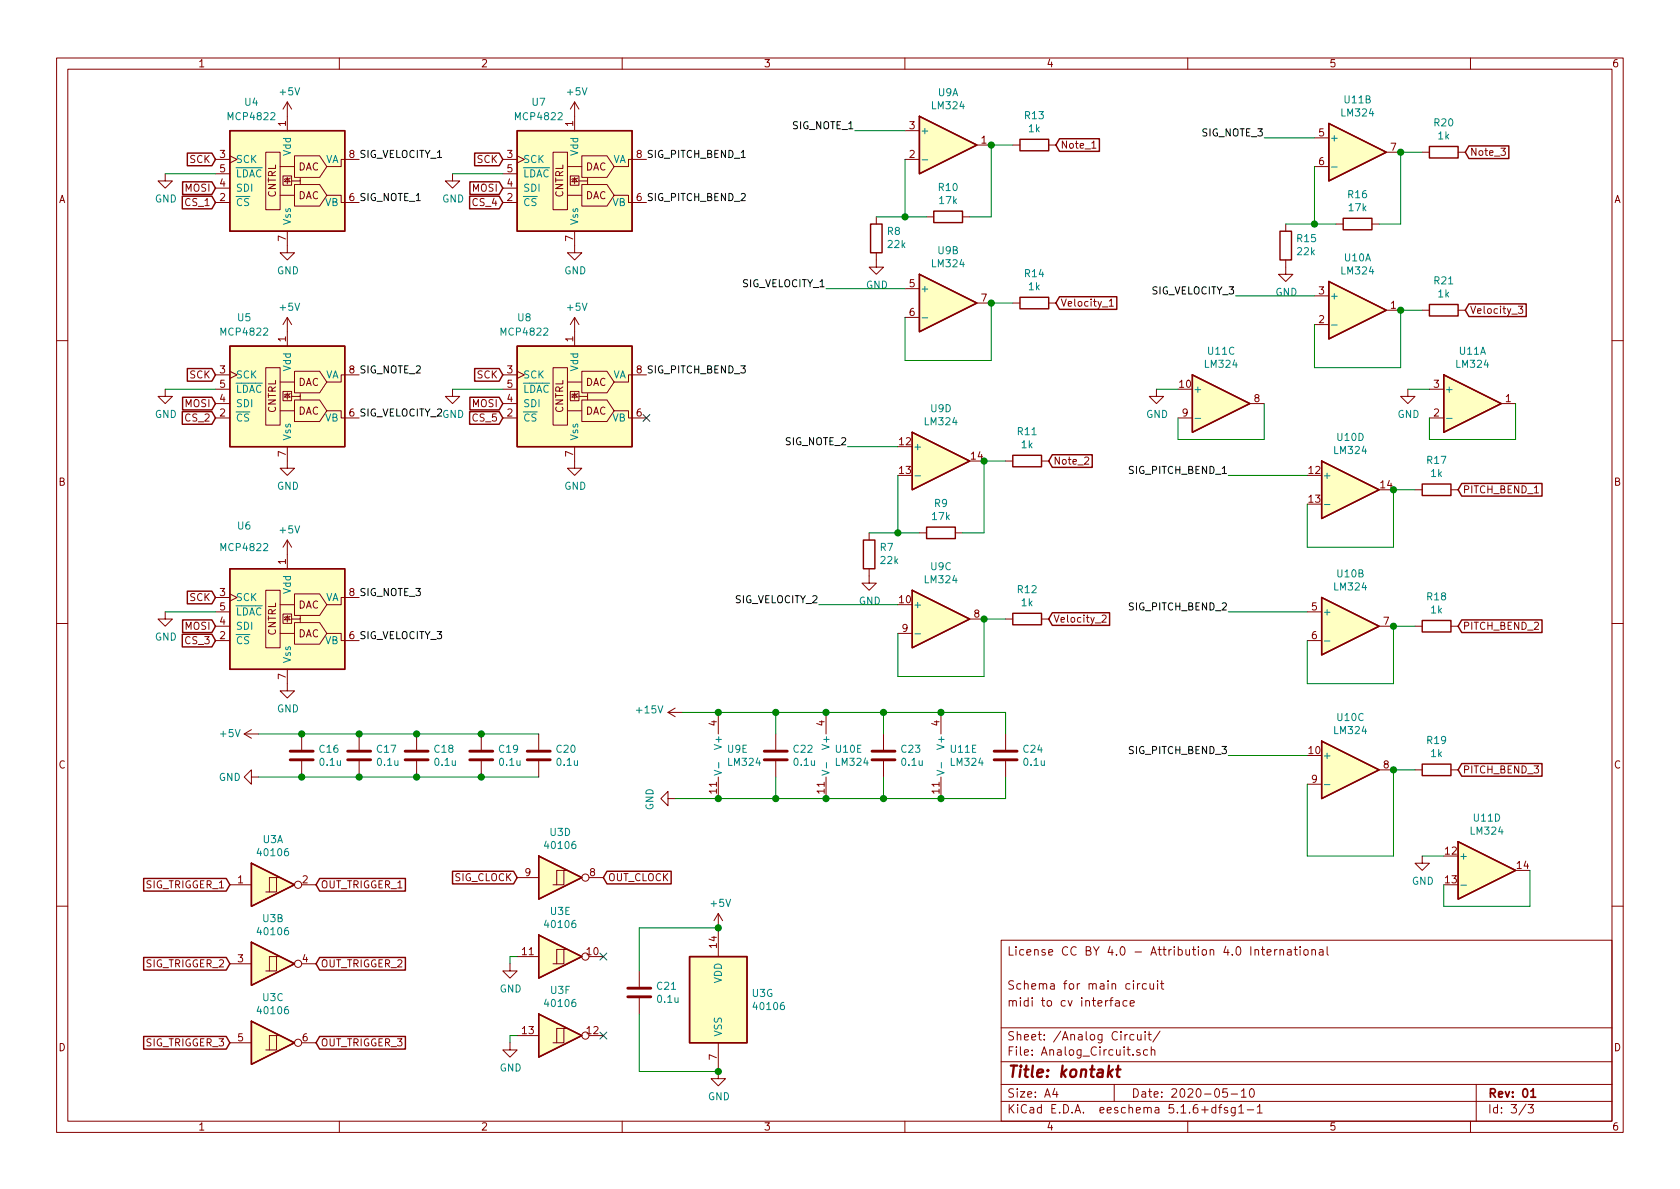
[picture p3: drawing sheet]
<svg xmlns="http://www.w3.org/2000/svg" width="297mm" height="210mm" viewBox="0 0 297 210" stroke-linecap="round" stroke-linejoin="round" font-family="sans-serif">
<g fill="none" stroke="#840000" stroke-width=".18">
<path d="M10 10.3h277v189.9h-277zM12 12.2h273v186.1h-273zM50.8 18l-.8 1.3M50.8 18v5.1M50.8 18l.8 1.3M60 10.3v1.9M101.6 18l-.8 1.3M101.6 18v5.1M101.6 18l.8 1.3M110 10.3v1.9M160 10.3v1.9M210 10.3v1.9"/>
<path d="M260 10.3v1.9M29.2 30.7v1.3h1.3l-1.3 1.3-1.3-1.3h1.3M38.1 35.8h2.5M38.1 28.2h2.5M38.1 33.3h2.5M38.1 30.7h2.5M40.6 27.6l1.3 .6-1.3 .6M47 26.9h2.5v10.2h-2.5zM49.5 29.5h2.6M49.5 34.5h2.6M50 31.1h1.6v1.7h-1.6zM50.8 31.6l.5 .5h-1z"/>
<path d="M50.8 31.4v1.1M51.3 31.5l-.1 .1h-.8l-.1 .1M52.1 32.6h4.4l1.3 1.9-1.3 1.9h-4.4zM52.1 27.6h4.4l1.3 1.9-1.3 1.9h-4.4zM53.1 31.5v.5h-1.5M53.1 31.9v.7M57.8 34.5h2.5v1.3h3.2M63.5 28.2h-3.2v1.3h-2.5M80 30.7v1.3h1.3l-1.3 1.3-1.3-1.3h1.3M88.9 35.8h2.5M88.9 28.2h2.5M88.9 33.3h2.5"/>
<path d="M88.9 30.7h2.5M91.4 27.6l1.3 .6-1.3 .6M97.8 26.9h2.5v10.2h-2.5zM100.3 29.5h2.6M100.3 34.5h2.6M100.8 31.1h1.6v1.7h-1.6zM101.6 31.6l.5 .5h-1zM101.6 31.4v1.1M102.1 31.5l-.1 .1h-.8l-.1 .1M102.9 32.6h4.4l1.3 1.9-1.3 1.9h-4.4zM102.9 27.6h4.4l1.3 1.9-1.3 1.9h-4.4zM103.9 31.5v.5h-1.5"/>
<path d="M103.9 31.9v.7M108.6 34.5h2.5v1.3h3.2M114.3 28.2h-3.2v1.3h-2.5M154.9 38.3v1.3M160 28.2h2.6M160 23.1h2.6M163.8 38.3h1.3M170.2 38.3h1.2M172.7 25.6h2.6M179.1 25.6h1.2M185.4 25.6h1.3M193 26.2h.8"/>
<path d="M227.3 39.6v1.3M232.4 24.4h2.5M232.4 29.5h2.5M236.2 39.6h1.3M242.6 39.6h1.2M245.1 26.9h2.5M251.5 26.9h1.2M257.8 26.9h1.3M265.4 26.2h.8l-.5 .5 .4 .1 .1 .4-.3 .3-.5-.1M50.8 40.9v3.8h1.3l-1.3 1.3-1.3-1.3h1.3M50.8 56.1v5.1M50.8 56.1l-.8 1.3"/>
<path d="M50.8 56.1l.8 1.3M101.6 40.9v3.8h1.3l-1.3 1.3-1.3-1.3h1.3M101.6 56.1v5.1M101.6 56.1l-.8 1.3M101.6 56.1l.8 1.3M154.9 44.7v2.5h1.3l-1.3 1.3-1.2-1.3h1.2M160 51h2.6M160 56.1h2.6M172.7 53.6h2.6M179.1 53.6h1.2M185.4 53.6h1.3M196.1 53.2l.4-.3v1.2"/>
<path d="M196.1 54.1h.7M227.3 46v2.5h1.3l-1.3 1.3-1.2-1.3h1.2M232.4 57.4h2.5M232.4 52.3h2.5M245.1 54.9h2.5M251.5 54.9h1.2M257.8 54.9h1.3M268.5 54.1h.7l-.4 .5 .4 .2v.5l-.2 .1-.5-.1M10 60.2h2M29.2 68.8v1.3h1.3l-1.3 1.3-1.3-1.3h1.3M38.1 71.4h2.5M38.1 73.9h2.5"/>
<path d="M38.1 68.8h2.5M38.1 66.3h2.5M40.6 65.7l1.3 .6-1.3 .6M47 65h2.5v10.2h-2.5zM49.5 72.6h2.6M49.5 67.6h2.6M50 69.2h1.6v1.7h-1.6zM50.8 79v3.8h1.3l-1.3 1.3-1.3-1.3h1.3M50.8 69.7l.5 .5h-1zM50.8 69.5v1.1M51.3 69.6l-.1 .1h-.8l-.1 .1M52.1 70.7h4.4l1.3 1.9-1.3 1.9h-4.4z"/>
<path d="M52.1 65.7h4.4l1.3 1.9-1.3 1.9h-4.4zM53.1 69.6v.5h-1.5M53.1 70v.7M57.8 72.6h2.5v1.3h3.2M63.5 66.3h-3.2v1.3h-2.5M80 68.8v1.3h1.3l-1.3 1.3-1.3-1.3h1.3M88.9 71.4h2.5M88.9 73.9h2.5M88.9 68.8h2.5M88.9 66.3h2.5M91.4 65.7l1.3 .6-1.3 .6M97.8 65h2.5v10.2h-2.5z"/>
<path d="M100.3 72.6h2.6M100.3 67.6h2.6M100.8 69.2h1.6v1.7h-1.6zM101.6 69.7l.5 .5h-1zM101.6 79v3.8h1.3l-1.3 1.3-1.3-1.3h1.3M101.6 69.5v1.1M102.1 69.6l-.1 .1h-.8l-.1 .1M102.9 70.7h4.4l1.3 1.9-1.3 1.9h-4.4zM102.9 65.7h4.4l1.3 1.9-1.3 1.9h-4.4zM103.9 69.6v.5h-1.5M103.9 70v.7M108.6 72.6h2.5v1.3h3.2"/>
<path d="M114.3 66.3h-3.2v1.3h-2.5M204.5 68.8v1.3h1.2l-1.2 1.3-1.3-1.3h1.3M208.3 73.9h2.5M221 71.4h2.5M248.9 68.8v1.3h1.3l-1.3 1.3-1.3-1.3h1.3M252.7 73.9h2.6M252.7 68.8h2.6M265.4 71.4h2.6M285 60.2h2M50.8 95.5v5.1M50.8 95.5l-.8 1.3M50.8 95.5l.8 1.3"/>
<path d="M153.7 94.2v1.3M162.6 94.2h1.2M168.9 94.2h1.3M177.8 81.5h1.3M184.1 81.5h1.3M191.8 80.9l.5-.1 .2 .4-.8 .9h.8M250.2 86.6h1.3M256.5 86.6h1.3M10 110.3h2M29.2 108.2v1.3h1.3l-1.3 1.2-1.3-1.2h1.3M38.1 110.7h2.5M38.1 108.2h2.5"/>
<path d="M38.1 113.3h2.5M38.1 105.7h2.5M40.6 105l1.3 .7-1.3 .6M47 104.4h2.5v10.1h-2.5zM49.5 112h2.6M49.5 106.9h2.6M50 108.6h1.6v1.6h-1.6zM50.8 118.4v3.8h1.3l-1.3 1.2-1.3-1.2h1.3M50.8 109.1l.5 .5h-1zM50.8 108.8v1.2M51.3 109l-.1 .1h-.8l-.1 .1M52.1 110.1h4.4l1.3 1.9-1.3 1.9h-4.4z"/>
<path d="M52.1 105h4.4l1.3 1.9-1.3 1.9h-4.4zM53.1 109v.5h-1.5M53.1 109.3v.8M57.8 112h2.5v1.3h3.2M63.5 105.7h-3.2v1.2h-2.5M153.7 100.6v2.5h1.2l-1.2 1.3-1.3-1.3h1.3M158.7 112h2.6M171.4 109.5h2.6M177.8 109.5h1.3M184.1 109.5h1.3M194.9 108.9l.5-.1 .2 .3-.1 .2-.7 .7h.8M231.1 108.2h2.6"/>
<path d="M231.1 113.3h2.6M243.8 110.7h2.6M250.2 110.7h1.3M256.5 110.7h1.3M285 110.3h2M43.2 129.8l1.2 .8M43.2 129.8h2.5M44.4 137.4v-1.3l-1.2 1.3 1.2 1.3v-1.3h1.3M44.4 129l-1.2 .8M53.3 129.8v2.8M53.3 134.6v2.8M63.5 129.8v2.8"/>
<path d="M63.5 134.6v2.8M73.7 129.8v2.8M73.7 134.6v2.8M85.1 129.8v2.8M85.1 134.6v2.8M95.2 129.8v2.8M95.2 134.6v2.8M118.1 126l1.3 .7M118.1 126h2.5M119.4 125.2l-1.3 .8M127 126v3.8M127 137.4v3.8"/>
<path d="M137.2 129.8v2.8M137.2 134.6v2.8M146 126v3.8M146 137.4v3.8M156.2 129.8v2.8M156.2 134.6v2.8M166.4 126v3.8M166.4 137.4v3.8M177.8 129.8v2.8M177.8 134.6v2.8M231.1 138.7h2.6M243.8 136.1h2.6"/>
<path d="M250.2 136.1h1.3M256.5 136.1h1.3M40.6 156.5h3.8M48.9 155.2h-1.3v2.5M49.5 155.2h-.6v2.5h-1.9M53.3 156.5h2.6M91.4 155.2h3.8M99.7 153.9h-1.3v2.6M100.3 153.9h-.6v2.6h-1.9M104.1 155.2h2.6M118.1 141.2v-1.3l-1.3 1.3 1.3 1.3v-1.3h1.3M251.5 151.4v1.2h1.2l-1.2 1.3-1.3-1.3h1.3"/>
<path d="M10 160.2h2M40.6 170.4h3.8M48.9 169.2h-1.3v2.5M49.5 169.2h-.6v2.5h-1.9M53.3 170.4h2.6M90.2 170.4v1.3h1.2l-1.2 1.3-1.3-1.3h1.3M91.4 169.2h3.8M99.7 167.9h-1.3v2.5M100.3 167.9h-.6v2.5h-1.9M104.1 169.2h2.6M113 171.7v2.8M113 176.5v2.8"/>
<path d="M127 161.5v7.7M127 161.5l-.8 1.3M127 161.5l.8 1.3M177 166.3h108v32h-108zM196.2 176.9h.6M196.8 176.4l-.3 .1-.1 .2v1.2M197.3 177h.5l.1 .9M197.9 177.3l-.5 .1-.2 .2 .2 .3 .5-.1M199.3 177l-.5-.1-.2 .3 .1 .6h.6M199.8 177.4l.8-.1-.1-.3-.4-.1-.3 .2 .1 .7h.6M201.1 173.9v1M201.5 173.9l-.4 .3"/>
<path d="M202.7 174l-.4-.1-.3 .3 .1 .6h.6M203.3 173.9v.8a.37 .37 0 0 0 .7 .1M204 173.9v1M204.7 173.4v.2M204.7 173.9v1M205.2 173.9h.6M205.4 173.4v1.3l.4 .2M223 167.9h.6M223.2 167.4v1.3l.4 .2M224 168.4l.7-.1v-.3l-.5-.1-.2 .2 .1 .7h.6M225.4 167.9v1M225.8 167.9l-.4 .3"/>
<path d="M226.3 168l.2-.1 .4 .1v.9M226.3 167.9v1M227.7 168h.5l.1 .9M228.3 168.3h-.5l-.2 .2 .2 .4 .5-.1M228.8 167.9h.6M229 167.4v1.3l.4 .2M229.9 167.4v.2M229.9 167.9v1M230.6 168l.2-.1 .4 .1v.8l-.2 .1-.4-.1zM232 168l.2-.1 .3 .1 .1 .9M232 167.9v1M233.3 168h.6v.9"/>
<path d="M233.9 168.3h-.4l-.3 .2 .3 .4 .4-.1M234.6 167.4v1.3l.3 .2M285 160.2h2M40.6 184.4h3.8M48.9 183.1h-1.3v2.6M49.5 183.1h-.6v2.6h-1.9M53.3 184.4h2.6M60 198.3v1.9M90.2 184.4v1.3h1.2l-1.2 1.2-1.3-1.2h1.3M91.4 183.1h3.8M99.7 181.9h-1.3v2.5M100.3 181.9h-.6v2.5h-1.9"/>
<path d="M104.1 183.1h2.6M110 198.3v1.9M127 184.4v6.3h1.3l-1.3 1.3-1.3-1.3h1.3M160 198.3v1.9M177 194.8h108M177 191.8h108M177 187.8h108M177 181.8h108M186.5 192.5l-.4 1h1M186.8 193v1M197 191.8v3M200.5 183l-.4-.1-.3 .3v.6l.3 .1 .4-.1"/>
<path d="M201.1 182.9l.1 .9 .3 .1 .3-.1M201.5 185.7a.37 .37 0 0 0-.5 .1v.2l.5 .2 .1 .1-.2 .3-.4-.1M201.8 182.9v1M202.5 182.4v.2M202.5 182.9v1M202.9 185.7l-.4-.1-.3 .3 .1 .6 .2 .1 .4-.1M203 182.9h.6M203.2 182.4v1.3l.4 .2M203.6 185.7a.37 .37 0 0 1 .6 .1v.8M203.6 185.1v1.5M205.1 182.3l-1.3 2M210 198.3v1.9"/>
<path d="M215 195.9l-.5-.1-.3 .3 .1 .6 .2 .1 .5-.1M215 195.3v1.5M215.5 195.8h.5M216 195.3l-.3 .2v1.3M217 192.5h-.7l-.1 .7 .2-.1 .5 .1 .1 .2v.5l-.2 .1-.6-.1M217 195.9l-.3-.1-.2 .2v.3l.5 .1v.3h-.5M217.7 193.5h1.1M218.4 195.8v1.2l-.3 .3h-.3M218.4 195.9l-.4-.1-.3 .3 .1 .6h.6M219 195.8l.5-.5v1.5M219 196.8h.9M219.5 193l.4-.5v1.5"/>
<path d="M219.5 194h.8M220.5 196.3h1.2M221.1 192.6l.2-.1a.8 .8 0 0 1 .5 .8 .8 .8 0 0 1-.5 .7 1 1 0 0 1-.2-1.4zM222.3 195.8l.4-.5v1.5M222.3 196.8h.9M260 198.3v1.9M261 191.8v6.5M269.8 195.2l-1.2 2M270.2 195.3h.9l-.5 .6 .4 .1v.7l-.2 .1-.6-.1"/>
<circle cx="52.7" cy="156.5" r=".63"/>
<circle cx="103.5" cy="155.2" r=".63"/>
<circle cx="52.7" cy="170.4" r=".63"/>
<circle cx="103.5" cy="169.2" r=".63"/>
<circle cx="52.7" cy="184.4" r=".63"/>
<circle cx="103.5" cy="183.1" r=".63"/>
</g>
<path d="M270.7 193l.4-.5v1.5M270.7 194h.8" fill="none" stroke="#840000" stroke-width=".3"/>
<path d="M196.8 189.1l-.9 .8M197.4 189.1h.7M197.7 188.4l-.2 1.8 .1 .1 .3 .1" fill="none" stroke="#840000" stroke-width=".41"/>
<g fill="none" stroke="#840000" stroke-width=".25">
<path d="M32.2 34.7h5.3l.6 1.1-.6 1.1h-5.3zM32.3 32.2h5.2l.6 1.1-.6 1.1h-5.2zM33.1 27.1h4.4l.6 1.1-.6 1.1h-4.4zM40.6 23.1h20.4v17.8h-20.4zM83 34.7h5.3l.6 1.1-.6 1.1h-5.3zM83.1 32.2h5.2l.6 1.1-.6 1.1h-5.2zM83.9 27.1h4.4l.6 1.1-.6 1.1h-4.4zM91.4 23.1h20.4v17.8h-20.4zM153.9 39.6h2.1v5.1h-2.1zM162.6 20.6l10.1 5-10.1 5.1zM165.1 37.3h5.1v2.1h-5.1zM180.3 24.6h5.1v2.1h-5.1z"/>
<path d="M187.3 24.5h7.1v2.3h-7.1l-.6-1.2zM234.9 21.8l10.2 5.1-10.2 5.1zM237.5 38.6h5.1v2h-5.1zM252.7 25.9h5.1v2h-5.1zM259.7 25.8h7.1v2.2h-7.1l-.6-1.1zM162.6 48.5l10.1 5.1-10.1 5.1zM180.3 52.6h5.1v2h-5.1zM187.3 52.5h10.2v2.2h-10.2l-.6-1.1zM226.3 40.9h2v5.1h-2zM234.9 49.8l10.2 5.1-10.2 5zM252.7 53.8h5.1v2.1h-5.1zM259.7 53.7h10.1v2.3h-10.1l-.6-1.1z"/>
<path d="M32.2 72.8h5.3l.6 1.1-.6 1.1h-5.3zM32.3 70.3h5.2l.6 1.1-.6 1.1h-5.2zM33.1 65.2h4.4l.6 1.1-.6 1.1h-4.4zM40.6 61.2h20.4v17.8h-20.4zM83 72.8h5.3l.6 1.1-.6 1.1h-5.3zM83.1 70.3h5.2l.6 1.1-.6 1.1h-5.2zM83.9 65.2h4.4l.6 1.1-.6 1.1h-4.4zM91.4 61.2h20.4v17.8h-20.4zM161.3 76.4l10.1 5.1-10.1 5.1zM210.8 66.3l10.2 5.1-10.2 5zM255.3 66.3l10.1 5.1-10.1 5zM152.7 95.5h2v5.1h-2z"/>
<path d="M163.8 93.2h5.1v2h-5.1zM179.1 80.5h5v2h-5zM186.1 80.4h7v2.2h-7l-.7-1.1zM233.7 81.5l10.1 5.1-10.1 5.1zM251.5 85.6h5v2h-5zM258.4 85.5h14.2v2.2h-14.2l-.6-1.1zM32.2 112.2h5.3l.6 1.1-.6 1.1h-5.3zM32.3 109.6h5.2l.6 1.1-.6 1.2h-5.2zM33.1 104.5h4.4l.6 1.2-.6 1.1h-4.4zM40.6 100.6h20.4v17.8h-20.4zM161.3 104.4l10.1 5.1-10.1 5zM179.1 108.5h5v2h-5z"/>
<path d="M186.1 108.4h10.1v2.2h-10.1l-.7-1.1zM233.7 105.7l10.1 5-10.1 5.1zM251.5 109.7h5v2.1h-5zM258.4 109.6h14.2v2.3h-14.2l-.6-1.2zM233.7 131.1l10.1 5-10.1 5.1zM251.5 135.1h5v2.1h-5zM258.4 135h14.2v2.3h-14.2l-.6-1.2zM25.4 155.3h14.6l.6 1.2-.6 1.1h-14.6zM44.4 152.6l7.7 3.9-7.7 3.8zM56.5 155.3h15.2v2.3h-15.2l-.6-1.1zM80 154.1h10.8l.6 1.1-.6 1.1h-10.8zM95.2 151.4l7.7 3.8-7.7 3.8z"/>
<path d="M107.3 154.1h11.4v2.2h-11.4l-.6-1.1zM257.8 148.8l10.2 5.1-10.2 5.1zM25.4 169.3h14.6l.6 1.1-.6 1.1h-14.6zM44.4 166.6l7.7 3.8-7.7 3.8zM56.5 169.3h15.2v2.2h-15.2l-.6-1.1zM95.2 165.3l7.7 3.9-7.7 3.8zM95.2 179.3l7.7 3.8-7.7 3.8zM121.9 169.2h10.2v15.2h-10.2zM25.4 183.3h14.6l.6 1.1-.6 1.1h-14.6zM44.4 180.6l7.7 3.8-7.7 3.8zM56.5 183.3h15.2v2.2h-15.2l-.6-1.1z"/>
</g>
<g fill="#ffffc2" stroke="#ffffc2" stroke-width=".18">
<path d="M161.3 104.4l10.1 5.1-10.1 5z"/>
<path d="M44.4 152.6l7.7 3.9-7.7 3.8z"/>
<path d="M44.4 166.6l7.7 3.8-7.7 3.8z"/>
<path d="M44.4 180.6l7.7 3.8-7.7 3.8z"/>
<path d="M255.3 66.3l10.1 5.1-10.1 5z"/>
<path d="M233.7 105.7l10.1 5-10.1 5.1z"/>
<path d="M95.2 151.4l7.7 3.8-7.7 3.8z"/>
<path d="M95.2 165.3l7.7 3.9-7.7 3.8z"/>
<path d="M95.2 179.3l7.7 3.8-7.7 3.8z"/>
<path d="M210.8 66.3l10.2 5.1-10.2 5z"/>
<path d="M234.9 21.8l10.2 5.1-10.2 5.1z"/>
<path d="M233.7 81.5l10.1 5.1-10.1 5.1z"/>
<path d="M234.9 49.8l10.2 5.1-10.2 5z"/>
<path d="M257.8 148.8l10.2 5.1-10.2 5.1z"/>
<path d="M161.3 76.4l10.1 5.1-10.1 5.1z"/>
<path d="M121.9 169.2h10.2v15.2h-10.2z"/>
<path d="M91.4 23.1h20.4v17.8h-20.4z"/>
<path d="M91.4 61.2h20.4v17.8h-20.4z"/>
<path d="M162.6 20.6l10.1 5-10.1 5.1z"/>
<path d="M162.6 48.5l10.1 5.1-10.1 5.1z"/>
<path d="M233.7 131.1l10.1 5-10.1 5.1z"/>
<path d="M40.6 23.1h20.4v17.8h-20.4z"/>
<path d="M40.6 61.2h20.4v17.8h-20.4z"/>
<path d="M40.6 100.6h20.4v17.8h-20.4z"/>
</g>
<g fill="none" stroke="#008484" stroke-width=".18">
<path d="M163 28.3h1M235.4 29.5h1M163 56.2h1M235.4 57.5h1M211.3 74h1M255.8 74h.9M161.8 84.1h1M234.2 89.2h1M161.8 112.1h1M234.2 113.4h1M126.3 136.2l1.3 .4-1.3 .5M127.1 134.8v1"/>
<path d="M145.3 136.2l1.3 .4-1.3 .5M146.1 134.8v1M165.7 136.2l1.2 .4-1.2 .5M166.4 134.8v1M234.2 138.8h1M258.3 156.5h1"/>
</g>
<g fill="none" stroke="#840000" stroke-width=".51">
<path d="M51.3 134.4h4.1M51.3 132.8h4.1M61.5 134.4h4M61.5 132.8h4M71.6 134.4h4.1M71.6 132.8h4.1M83.1 134.4h4M83.1 132.8h4M93.2 134.4h4.1M93.2 132.8h4.1M135.1 134.4h4.1M135.1 132.8h4.1"/>
<path d="M154.2 134.4h4M154.2 132.8h4M175.8 134.4h4M175.8 132.8h4M111 176.3h4.1M111 174.7h4.1"/>
</g>
<g fill="none" stroke="#008400" stroke-width=".18">
<path d="M29.2 30.7h8.9M80 30.7h8.9M151.1 23.1h8.9M154.9 38.3h8.9M160 28.2v10.1M179.1 25.6h-3.8v12.7h-3.9M223.5 24.4h8.9M227.3 39.6h8.9M232.4 29.5v10.1M251.5 26.9h-3.9v12.7h-3.8M146 51h14M179.1 53.6h-3.8v10.1h-15.3v-7.6"/>
<path d="M218.4 52.3h14M251.5 54.9h-3.9v10.1h-15.2v-7.6M29.2 68.8h8.9M80 68.8h8.9M149.9 79h8.8M204.5 68.8h3.8M223.5 71.4v6.3h-15.2v-3.8M248.9 68.8h3.8M268 71.4v6.3h-15.3v-3.8M153.7 94.2h8.9M158.7 84.1v10.1M177.8 81.5h-3.8v12.7h-3.8"/>
<path d="M217.2 84.1h13.9M250.2 86.6h-3.8v10.2h-15.3v-7.7M29.2 108.2h8.9M144.8 106.9h13.9M177.8 109.5h-3.8v10.1h-15.3v-7.6M217.2 108.2h13.9M250.2 110.7h-3.8v10.2h-15.3v-7.6M45.7 129.8h49.5M45.7 137.4h49.5M120.6 126h57.2v3.8M137.2 126v3.8M137.2 137.4v3.8"/>
<path d="M156.2 126v3.8M156.2 137.4v3.8M177.8 137.4v3.8h-58.4M217.2 133.6h13.9M250.2 136.1h-3.8v15.3h-15.3v-12.7M251.5 151.4h3.8M270.5 153.9v6.4h-15.2v-3.8M91.4 169.2h-1.2v1.2M113 179.3v10.2h14M127 164.1h-14v7.6M91.4 183.1h-1.2v1.3"/>
</g>
<path d="M131.1 27.9h.7" fill="none" stroke="#000" stroke-width=".18"/>
<g fill="#008400" stroke="#008400" stroke-width=".25">
<circle cx="85.1" cy="129.8" r=".51"/>
<circle cx="127" cy="164.1" r=".51"/>
<circle cx="174" cy="81.5" r=".51"/>
<circle cx="174" cy="109.5" r=".51"/>
<circle cx="63.5" cy="137.4" r=".51"/>
<circle cx="85.1" cy="137.4" r=".51"/>
<circle cx="63.5" cy="129.8" r=".51"/>
<circle cx="127" cy="189.5" r=".51"/>
<circle cx="73.7" cy="129.8" r=".51"/>
<circle cx="73.7" cy="137.4" r=".51"/>
<circle cx="160" cy="38.3" r=".51"/>
<circle cx="246.4" cy="86.6" r=".51"/>
<circle cx="175.3" cy="25.6" r=".51"/>
<circle cx="175.3" cy="53.6" r=".51"/>
<circle cx="53.3" cy="129.8" r=".51"/>
<circle cx="53.3" cy="137.4" r=".51"/>
<circle cx="127" cy="141.2" r=".51"/>
<circle cx="156.2" cy="126" r=".51"/>
<circle cx="146.1" cy="141.2" r=".51"/>
<circle cx="146.1" cy="126" r=".51"/>
<circle cx="137.2" cy="141.2" r=".51"/>
<circle cx="166.4" cy="141.2" r=".51"/>
<circle cx="166.4" cy="126" r=".51"/>
<circle cx="137.2" cy="126" r=".51"/>
<circle cx="127" cy="126" r=".51"/>
<circle cx="158.8" cy="94.2" r=".51"/>
<circle cx="232.4" cy="39.6" r=".51"/>
<circle cx="246.4" cy="110.7" r=".51"/>
<circle cx="247.7" cy="26.9" r=".51"/>
<circle cx="246.4" cy="136.1" r=".51"/>
<circle cx="247.7" cy="54.9" r=".51"/>
<circle cx="156.2" cy="141.2" r=".51"/>
</g>
<path d="M113.7 73.3l1.2 1.2M114.9 73.3l-1.2 1.2M106.1 168.5l1.2 1.3M107.3 168.5l-1.2 1.3M106.1 182.5l1.2 1.2M107.3 182.5l-1.2 1.2" fill="none" stroke="#000084" stroke-width=".18"/>
<text font-size="2.8" fill="#840000" x="178" y="190.5">Title: kontakt</text>
<g font-size="2.1" fill="#840000">
<text x="178" y="169">License CC BY 4.0 - Attribution 4.0 International</text>
<text x="178" y="178">midi to cv interface</text>
<text x="178" y="175">Schema for main circuit</text>
<text x="178" y="184">Sheet: /Analog Circuit/</text>
<text x="178" y="186.7">File: Analog_Circuit.sch</text>
<text x="178" y="196.9">KiCad E.D.A. eeschema 5.1.6+dfsg1-1</text>
<text x="178" y="194.1">Size: A4</text>
<text x="200" y="194.1">Date: 2020-05-10</text>
<text x="263" y="194.1">Rev: 01</text>
<text x="263" y="196.9">Id: 3/3</text>
</g>
<g font-size="1.8" fill="#840000">
<text x="35" y="11.9">1</text>
<text x="85" y="11.9">2</text>
<text x="135" y="11.9">3</text>
<text x="185" y="11.9">4</text>
<text x="235" y="11.9">5</text>
<text x="285" y="11.9">6</text>
<text x="50.5" y="22.3" transform="rotate(-90 50.5 22.3)">1</text>
<text x="101.3" y="22.3" transform="rotate(-90 101.3 22.3)">1</text>
<text x="160.8" y="22.9">3</text>
<text x="33.6" y="28.8">SCK</text>
<text x="38.9" y="27.9">3</text>
<text x="84.4" y="28.8">SCK</text>
<text x="89.7" y="27.9">3</text>
<text x="160.8" y="27.9">2</text>
<text x="173.5" y="25.4">1</text>
<text x="187.5" y="26.3">Note_1</text>
<text x="233.2" y="24.1">5</text>
<text x="233.2" y="29.2">6</text>
<text x="245.9" y="26.7">7</text>
<text x="259.9" y="27.6">Note_3</text>
<text x="10.4" y="35.9">A</text>
<text x="32.8" y="33.9">MOSI</text>
<text x="38.9" y="35.6">2</text>
<text x="38.9" y="33">4</text>
<text x="38.9" y="30.5">5</text>
<text x="48.8" y="35" transform="rotate(-90 48.8 35)">CNTRL</text>
<text x="52.7" y="35.2">DAC</text>
<text x="52.7" y="30.1">DAC</text>
<text x="83.6" y="33.9">MOSI</text>
<text x="89.7" y="35.6">2</text>
<text x="89.7" y="33">4</text>
<text x="89.7" y="30.5">5</text>
<text x="99.6" y="35" transform="rotate(-90 99.6 35)">CNTRL</text>
<text x="103.5" y="35.2">DAC</text>
<text x="103.5" y="30.1">DAC</text>
<text x="285.4" y="35.9">A</text>
<text x="32.9" y="36.4">CS_1</text>
<text x="83.7" y="36.4">CS_4</text>
<text x="50.5" y="42.6" transform="rotate(-90 50.5 42.6)">7</text>
<text x="101.3" y="42.6" transform="rotate(-90 101.3 42.6)">7</text>
<text x="160.8" y="50.8">5</text>
<text x="173.5" y="53.3">7</text>
<text x="233.2" y="52.1">3</text>
<text x="160.8" y="55.9">6</text>
<text x="187.5" y="54.2">Velocity_1</text>
<text x="233.2" y="57.1">2</text>
<text x="245.9" y="54.6">1</text>
<text x="259.9" y="55.5">Velocity_3</text>
<text x="50.5" y="60.4" transform="rotate(-90 50.5 60.4)">1</text>
<text x="101.3" y="60.4" transform="rotate(-90 101.3 60.4)">1</text>
<text x="33.6" y="66.9">SCK</text>
<text x="38.9" y="66">3</text>
<text x="38.9" y="71.1">4</text>
<text x="38.9" y="68.6">5</text>
<text x="52.7" y="68.2">DAC</text>
<text x="84.4" y="66.9">SCK</text>
<text x="89.7" y="66">3</text>
<text x="89.7" y="71.1">4</text>
<text x="89.7" y="68.6">5</text>
<text x="103.5" y="68.2">DAC</text>
<text x="208.6" y="68.6">10</text>
<text x="221.8" y="71.1">8</text>
<text x="253.5" y="68.6">3</text>
<text x="266.2" y="71.1">1</text>
<text x="32.8" y="72">MOSI</text>
<text x="32.9" y="74.5">CS_2</text>
<text x="38.9" y="73.7">2</text>
<text x="48.8" y="73.1" transform="rotate(-90 48.8 73.1)">CNTRL</text>
<text x="52.7" y="73.3">DAC</text>
<text x="83.6" y="72">MOSI</text>
<text x="83.7" y="74.5">CS_5</text>
<text x="89.7" y="73.7">2</text>
<text x="99.6" y="73.1" transform="rotate(-90 99.6 73.1)">CNTRL</text>
<text x="103.5" y="73.3">DAC</text>
<text x="112.5" y="73.7">6</text>
<text x="209.1" y="73.7">9</text>
<text x="253.5" y="73.7">2</text>
<text x="50.5" y="80.7" transform="rotate(-90 50.5 80.7)">7</text>
<text x="101.3" y="80.7" transform="rotate(-90 101.3 80.7)">7</text>
<text x="159.1" y="78.7">12</text>
<text x="159.1" y="83.8">13</text>
<text x="171.8" y="81.3">14</text>
<text x="186.2" y="82.2">Note_2</text>
<text x="231.4" y="83.8">12</text>
<text x="10.4" y="85.9">B</text>
<text x="231.4" y="88.9">13</text>
<text x="244.1" y="86.4">14</text>
<text x="258.6" y="87.2">PITCH_BEND_1</text>
<text x="285.4" y="85.9">B</text>
<text x="50.5" y="99.8" transform="rotate(-90 50.5 99.8)">1</text>
<text x="33.6" y="106.3">SCK</text>
<text x="38.9" y="105.4">3</text>
<text x="38.9" y="107.9">5</text>
<text x="52.7" y="107.6">DAC</text>
<text x="159.1" y="106.7">10</text>
<text x="231.9" y="107.9">5</text>
<text x="32.8" y="111.4">MOSI</text>
<text x="32.9" y="113.9">CS_3</text>
<text x="38.9" y="113">2</text>
<text x="38.9" y="110.5">4</text>
<text x="48.8" y="112.5" transform="rotate(-90 48.8 112.5)">CNTRL</text>
<text x="52.7" y="112.7">DAC</text>
<text x="159.5" y="111.8">9</text>
<text x="172.2" y="109.2">8</text>
<text x="186.2" y="110.1">Velocity_2</text>
<text x="231.9" y="113">6</text>
<text x="244.6" y="110.5">7</text>
<text x="258.6" y="111.4">PITCH_BEND_2</text>
<text x="50.5" y="120.1" transform="rotate(-90 50.5 120.1)">7</text>
<text x="126.7" y="128.4" transform="rotate(-90 126.7 128.4)">4</text>
<text x="145.8" y="128.4" transform="rotate(-90 145.8 128.4)">4</text>
<text x="166.1" y="128.4" transform="rotate(-90 166.1 128.4)">4</text>
<text x="10.4" y="135.9">C</text>
<text x="231.4" y="133.3">10</text>
<text x="244.6" y="135.9">8</text>
<text x="258.6" y="136.8">PITCH_BEND_3</text>
<text x="285.4" y="135.9">C</text>
<text x="126.7" y="140.3" transform="rotate(-90 126.7 140.3)">11</text>
<text x="145.8" y="140.3" transform="rotate(-90 145.8 140.3)">11</text>
<text x="166.1" y="140.3" transform="rotate(-90 166.1 140.3)">11</text>
<text x="231.9" y="138.4">9</text>
<text x="80.3" y="155.8">SIG_CLOCK</text>
<text x="92.9" y="154.9">9</text>
<text x="104.3" y="154.9">8</text>
<text x="107.5" y="155.8">OUT_CLOCK</text>
<text x="255.6" y="151.1">12</text>
<text x="268.3" y="153.7">14</text>
<text x="25.8" y="157.1">SIG_TRIGGER_1</text>
<text x="42.1" y="156.2">1</text>
<text x="53.5" y="156.2">2</text>
<text x="56.7" y="157.1">OUT_TRIGGER_1</text>
<text x="255.6" y="156.2">13</text>
<text x="126.7" y="167.6" transform="rotate(-90 126.7 167.6)">14</text>
<text x="25.8" y="171.1">SIG_TRIGGER_2</text>
<text x="42.1" y="170.2">3</text>
<text x="53.5" y="170.2">4</text>
<text x="56.7" y="171.1">OUT_TRIGGER_2</text>
<text x="92.4" y="168.9">11</text>
<text x="103.8" y="168.9">10</text>
<text x="10.4" y="185.9">D</text>
<text x="25.8" y="185">SIG_TRIGGER_3</text>
<text x="42.1" y="184.1">5</text>
<text x="53.5" y="184.1">6</text>
<text x="56.7" y="185">OUT_TRIGGER_3</text>
<text x="92.4" y="182.9">13</text>
<text x="103.8" y="182.9">12</text>
<text x="285.4" y="185.9">D</text>
<text x="126.7" y="187.4" transform="rotate(-90 126.7 187.4)">7</text>
<text x="35" y="199.9">1</text>
<text x="85" y="199.9">2</text>
<text x="135" y="199.9">3</text>
<text x="185" y="199.9">4</text>
<text x="235" y="199.9">5</text>
<text x="285" y="199.9">6</text>
</g>
<g font-size="1.8" fill="#008484">
<text x="49.6" y="16.9">+5V</text>
<text x="100.4" y="16.9">+5V</text>
<text x="165.9" y="17">U9A</text>
<text x="40.5" y="21.3">MCP4822</text>
<text x="43.3" y="18.7">U4</text>
<text x="91.3" y="21.3">MCP4822</text>
<text x="94.1" y="18.7">U7</text>
<text x="162.7" y="23.7">+</text>
<text x="164.9" y="19.3">LM324</text>
<text x="181.3" y="21.1">R13</text>
<text x="181.9" y="23.4">1k</text>
<text x="237.3" y="20.6">LM324</text>
<text x="237.8" y="18.3">U11B</text>
<text x="253.6" y="22.3">R20</text>
<text x="41.7" y="28.8">SCK</text>
<text x="51.4" y="27.5" transform="rotate(-90 51.4 27.5)">Vdd</text>
<text x="57.5" y="28.8">VA</text>
<text x="92.5" y="28.8">SCK</text>
<text x="102.2" y="27.5" transform="rotate(-90 102.2 27.5)">Vdd</text>
<text x="108.3" y="28.8">VA</text>
<text x="235.1" y="25">+</text>
<text x="254.3" y="24.7">1k</text>
<text x="27.4" y="35.8">GND</text>
<text x="41.7" y="33.9">SDI</text>
<text x="41.7" y="31.4">LDAC</text>
<text x="78.2" y="35.8">GND</text>
<text x="92.5" y="33.9">SDI</text>
<text x="92.5" y="31.4">LDAC</text>
<text x="166" y="33.8">R10</text>
<text x="238.4" y="35">R16</text>
<text x="41.7" y="36.4">CS</text>
<text x="51.4" y="39.9" transform="rotate(-90 51.4 39.9)">Vss</text>
<text x="57.5" y="36.4">VB</text>
<text x="92.5" y="36.4">CS</text>
<text x="102.2" y="39.9" transform="rotate(-90 102.2 39.9)">Vss</text>
<text x="108.3" y="36.4">VB</text>
<text x="156.9" y="41.5">R8</text>
<text x="166.2" y="36.1">17k</text>
<text x="238.6" y="37.4">17k</text>
<text x="157" y="43.9">22k</text>
<text x="164.9" y="47.3">LM324</text>
<text x="165.9" y="45">U9B</text>
<text x="229.4" y="42.8">R15</text>
<text x="229.4" y="45.1">22k</text>
<text x="237.8" y="46.2">U10A</text>
<text x="49" y="48.5">GND</text>
<text x="99.8" y="48.5">GND</text>
<text x="153.1" y="51">GND</text>
<text x="162.7" y="51.7">+</text>
<text x="181.3" y="49">R14</text>
<text x="181.9" y="51.3">1k</text>
<text x="225.5" y="52.3">GND</text>
<text x="235.1" y="53">+</text>
<text x="237.3" y="48.5">LM324</text>
<text x="253.6" y="50.3">R21</text>
<text x="254.3" y="52.6">1k</text>
<text x="39.2" y="59.4">MCP4822</text>
<text x="42.1" y="56.8">U5</text>
<text x="49.6" y="55">+5V</text>
<text x="88.8" y="59.4">MCP4822</text>
<text x="91.6" y="56.8">U8</text>
<text x="100.4" y="55">+5V</text>
<text x="51.4" y="65.6" transform="rotate(-90 51.4 65.6)">Vdd</text>
<text x="102.2" y="65.6" transform="rotate(-90 102.2 65.6)">Vdd</text>
<text x="213.2" y="65">LM324</text>
<text x="213.6" y="62.7">U11C</text>
<text x="257.6" y="65">LM324</text>
<text x="258.1" y="62.7">U11A</text>
<text x="41.7" y="66.9">SCK</text>
<text x="41.7" y="69.5">LDAC</text>
<text x="57.5" y="66.9">VA</text>
<text x="92.5" y="66.9">SCK</text>
<text x="92.5" y="69.5">LDAC</text>
<text x="108.3" y="66.9">VA</text>
<text x="210.9" y="69.5">+</text>
<text x="255.4" y="69.5">+</text>
<text x="27.4" y="73.9">GND</text>
<text x="41.7" y="74.5">CS</text>
<text x="41.7" y="72">SDI</text>
<text x="51.4" y="78" transform="rotate(-90 51.4 78)">Vss</text>
<text x="57.5" y="74.5">VB</text>
<text x="92.5" y="74.5">CS</text>
<text x="92.5" y="72">SDI</text>
<text x="102.2" y="78" transform="rotate(-90 102.2 78)">Vss</text>
<text x="108.3" y="74.5">VB</text>
<text x="163.6" y="75.2">LM324</text>
<text x="164.6" y="72.9">U9D</text>
<text x="180" y="77">R11</text>
<text x="202.6" y="73.9">GND</text>
<text x="236.5" y="78">U10D</text>
<text x="247.1" y="73.9">GND</text>
<text x="161.4" y="79.6">+</text>
<text x="180.6" y="79.3">1k</text>
<text x="236" y="80.3">LM324</text>
<text x="252.4" y="82">R17</text>
<text x="49" y="86.6">GND</text>
<text x="99.8" y="86.6">GND</text>
<text x="165.3" y="89.7">R9</text>
<text x="233.8" y="84.7">+</text>
<text x="253" y="84.3">1k</text>
<text x="42.1" y="93.6">U6</text>
<text x="49.6" y="94.3">+5V</text>
<text x="164.9" y="92">17k</text>
<text x="39.2" y="97.5">MCP4822</text>
<text x="155.7" y="97.4">R7</text>
<text x="155.8" y="99.7">22k</text>
<text x="164.6" y="100.8">U9C</text>
<text x="41.7" y="106.3">SCK</text>
<text x="51.4" y="104.9" transform="rotate(-90 51.4 104.9)">Vdd</text>
<text x="57.5" y="106.3">VA</text>
<text x="151.8" y="106.9">GND</text>
<text x="161.4" y="107.6">+</text>
<text x="163.6" y="103.1">LM324</text>
<text x="180" y="104.9">R12</text>
<text x="180.6" y="107.2">1k</text>
<text x="236" y="104.4">LM324</text>
<text x="236.5" y="102.1">U10B</text>
<text x="252.4" y="106.2">R18</text>
<text x="27.4" y="113.3">GND</text>
<text x="41.7" y="113.9">CS</text>
<text x="41.7" y="111.4">SDI</text>
<text x="41.7" y="108.8">LDAC</text>
<text x="57.5" y="113.9">VB</text>
<text x="233.8" y="108.8">+</text>
<text x="253" y="108.5">1k</text>
<text x="51.4" y="117.3" transform="rotate(-90 51.4 117.3)">Vss</text>
<text x="49" y="126">GND</text>
<text x="39" y="130.3">+5V</text>
<text x="112.7" y="126.2">+15V</text>
<text x="236" y="129.8">LM324</text>
<text x="236.5" y="127.5">U10C</text>
<text x="252.4" y="131.6">R19</text>
<text x="56.5" y="133.1">C16</text>
<text x="56.7" y="135.4">0.1u</text>
<text x="66.7" y="133.1">C17</text>
<text x="66.8" y="135.4">0.1u</text>
<text x="76.9" y="133.1">C18</text>
<text x="77" y="135.4">0.1u</text>
<text x="88.3" y="133.1">C19</text>
<text x="88.4" y="135.4">0.1u</text>
<text x="98.5" y="133.1">C20</text>
<text x="98.6" y="135.4">0.1u</text>
<text x="127.6" y="132.1" transform="rotate(-90 127.6 132.1)">V+</text>
<text x="128.7" y="133.1">U9E</text>
<text x="128.9" y="135.4">LM324</text>
<text x="140.4" y="133.1">C22</text>
<text x="140.5" y="135.4">0.1u</text>
<text x="146.7" y="132.1" transform="rotate(-90 146.7 132.1)">V+</text>
<text x="147.8" y="133.1">U10E</text>
<text x="147.9" y="135.4">LM324</text>
<text x="159.4" y="133.1">C23</text>
<text x="159.5" y="135.4">0.1u</text>
<text x="167" y="132.1" transform="rotate(-90 167 132.1)">V+</text>
<text x="168.1" y="133.1">U11E</text>
<text x="168.2" y="135.4">LM324</text>
<text x="181" y="133.1">C24</text>
<text x="181.1" y="135.4">0.1u</text>
<text x="233.8" y="134.2">+</text>
<text x="253" y="133.9">1k</text>
<text x="38.7" y="138.1">GND</text>
<text x="115.5" y="143.3" transform="rotate(-90 115.5 143.3)">GND</text>
<text x="46.5" y="149.1">U3A</text>
<text x="97.3" y="147.8">U3D</text>
<text x="260.1" y="147.6">LM324</text>
<text x="260.6" y="145.3">U11D</text>
<text x="45.8" y="151.4">40106</text>
<text x="96.6" y="150.1">40106</text>
<text x="257.9" y="152">+</text>
<text x="97.4" y="161.8">U3E</text>
<text x="125.8" y="160.4">+5V</text>
<text x="249.6" y="156.5">GND</text>
<text x="45.8" y="165.4">40106</text>
<text x="46.5" y="163.1">U3B</text>
<text x="96.6" y="164.1">40106</text>
<text x="127.6" y="173.9" transform="rotate(-90 127.6 173.9)">VDD</text>
<text x="45.8" y="179.3">40106</text>
<text x="46.5" y="177">U3C</text>
<text x="88.3" y="175.5">GND</text>
<text x="96.6" y="178.1">40106</text>
<text x="97.4" y="175.8">U3F</text>
<text x="116.2" y="175">C21</text>
<text x="116.4" y="177.3">0.1u</text>
<text x="133" y="176.3">U3G</text>
<text x="133.5" y="178.6">40106</text>
<text x="127.6" y="183.4" transform="rotate(-90 127.6 183.4)">VSS</text>
<text x="88.3" y="189.5">GND</text>
<text x="125.2" y="194.6">GND</text>
</g>
<g font-size="1.8">
<text x="140.2" y="22.9">SIG_NOTE_1</text>
<text x="61.7" y="27.9">8 SIG_VELOCITY_1</text>
<text x="112.5" y="27.9">8 SIG_PITCH_BEND_1</text>
<text x="212.6" y="24.1">SIG_NOTE_3</text>
<text x="61.7" y="35.6">6 SIG_NOTE_1</text>
<text x="112.5" y="35.6">6 SIG_PITCH_BEND_2</text>
<text x="131.2" y="50.8">SIG_VELOCITY_1</text>
<text x="203.6" y="52.1">SIG_VELOCITY_3</text>
<text x="61.7" y="66">8 SIG_NOTE_2</text>
<text x="112.5" y="66">8 SIG_PITCH_BEND_3</text>
<text x="61.7" y="73.7">6 SIG_VELOCITY_2GND</text>
<text x="138.9" y="78.7">SIG_NOTE_2</text>
<text x="199.9" y="83.8">SIG_PITCH_BEND_1</text>
<text x="61.7" y="105.4">8 SIG_NOTE_3</text>
<text x="129.9" y="106.7">SIG_VELOCITY_2</text>
<text x="199.9" y="107.9">SIG_PITCH_BEND_2</text>
<text x="61.7" y="113">6 SIG_VELOCITY_3</text>
<text x="199.9" y="133.3">SIG_PITCH_BEND_3</text>
</g>
</svg>
